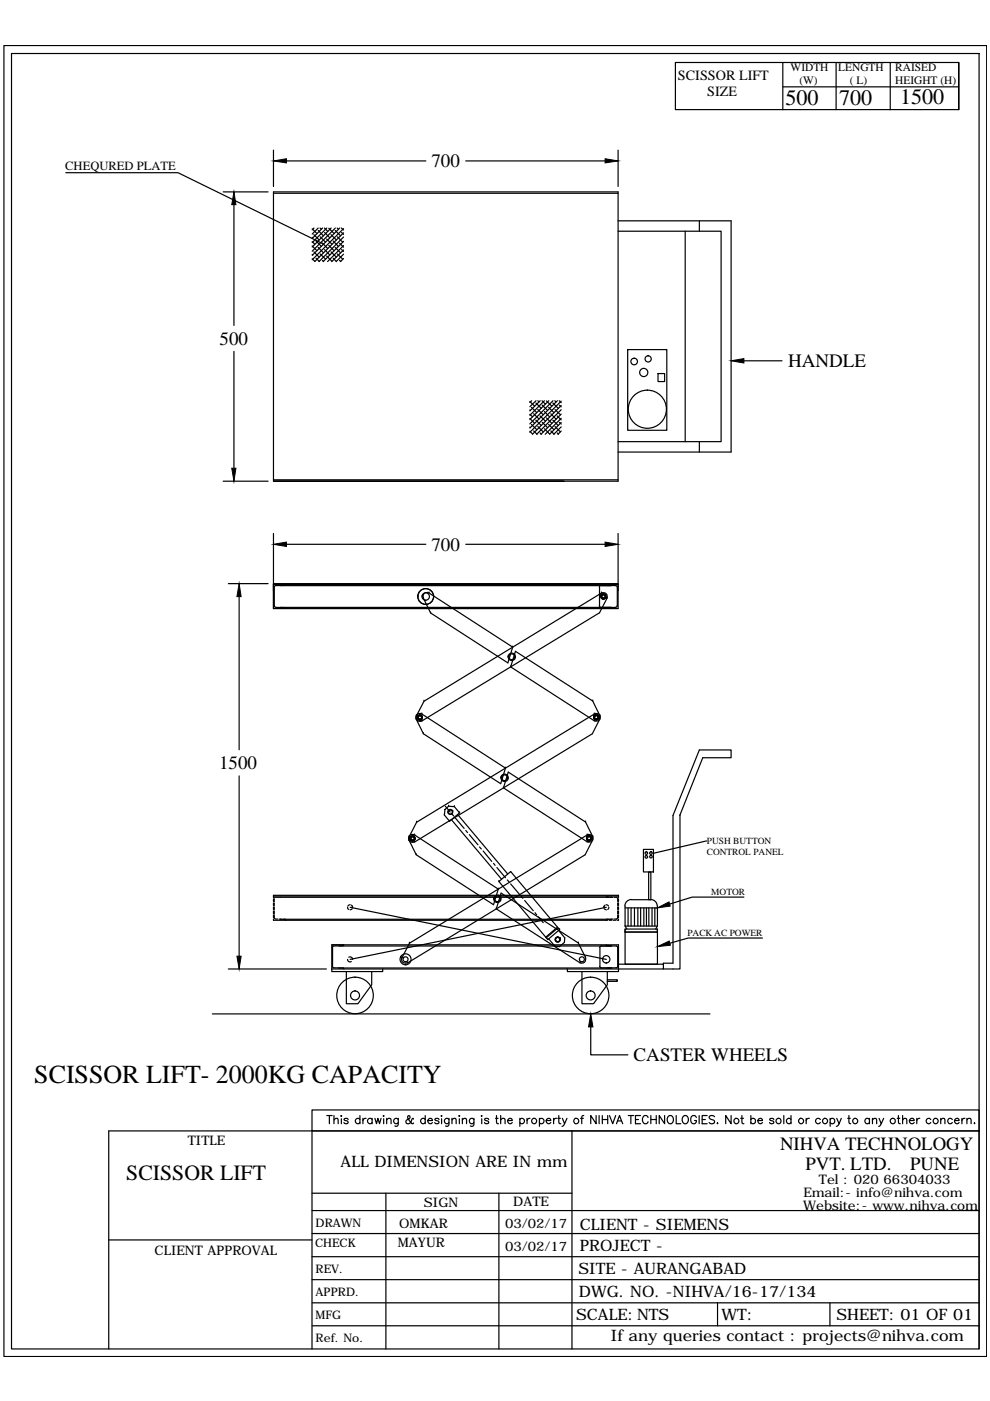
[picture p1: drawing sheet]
<svg xmlns="http://www.w3.org/2000/svg" width="210mm" height="297mm" viewBox="0 0 210 297" stroke-linecap="round" stroke-linejoin="round" font-family="sans-serif">
<!-- layer: 0 -->
<g fill="none" stroke="#000" stroke-width=".25">
<path d="M.8 9.7h208.4v277.9h-208.4zM2.4 11.3h205.2v274.7h-205.2zM166 13.3h-22.8v9.9h22.8M166 13.3v9.9M166 18.4h37.3M166 13.3h37.3M177.3 13.3v9.9M188.8 13.3v9.9M14 36.6h23.7l30.7 15M58 31.8v7.7M60.7 34.1h29.6M98.7 34.1h29.6"/>
<path d="M131 31.8v7.7M166 23.2h37.3M203.3 23.2v-9.9v9.9M47.3 40.7h9.5M49.6 43.4v25.6M58 41h73M66.2 54.9l.5 .5M66.2 53.9l.1 .2M66.2 52.2l1 1M66.2 51.2l.5 .6M66.2 50.3l.1 .1M66.2 48.5l1 1"/>
<path d="M66.5 53.4l1.2 1.1M66.5 49.7l1.2 1.2M66.6 48.3l-.4 .4M67 54.7l.7 .8M67 51.1l1.1 1.1M67.5 48.3l-1.3 1.3M67.5 52.5l1.1 1.1M67.5 48.9l1.1 1.1M67.8 48.3l.3 .3M67.9 53.8l1.1 1.1M67.9 50.2l1.1 1.2M68.4 55.2l.2 .3"/>
<path d="M68.4 51.6l1.1 1.1M68.4 48.3l-2.2 2.2M68.8 48.3l.7 .8M68.8 52.9l1.1 1.2M68.8 49.3l1.1 1.1M69.2 54.3l1.2 1.1M69.2 50.7l1.2 1.1M69.3 48.3l-3.1 3.1M69.7 52l1.2 1.2M69.7 48.4l1.2 1.1M70.2 53.4l1.1 1.1M70.2 49.7l1.1 1.2"/>
<path d="M70.2 48.3l-4 4.1M70.6 51.1l1.1 1.1M71.1 52.5l1.1 1.1M71.1 48.9l1.1 1.1M71.1 48.3l-4.9 5M71.5 48.3l.2 .3M71.5 53.8l1.2 1.1M71.5 50.2l1.2 1.2M72 55.2l.2 .3M72 51.6l.8 .8M72 48.3l-5.8 5.8M72.4 48.3l.4 .5"/>
<path d="M72.4 52.9l.4 .4M72.4 49.3l.4 .4M72.8 48.5l-6.6 6.6M72.8 49.4l-6.1 6.1M72.8 50.2l-5.2 5.3M72.8 51.2l-4.3 4.3M72.8 52.1l-3.3 3.4M72.8 53l-2.5 2.5M72.8 53.9l-1.5 1.6-.7-.8M72.8 54.8l-.6 .7M131 49h21.9v44.6h-21.9M131 46.8h24v49h-24"/>
<path d="M145.3 49v44.6M148.3 46.8v2.2M49.6 74.5v24.8M133.1 74.1h8.3v17.1h-8.3zM139.5 79.2h1.4v1.7h-1.4zM157.7 76.5h8.1M112.3 91.4l.6 .6M112.3 90.6l.2 .1M112.3 88.7l1.1 1M112.3 87.8l.6 .6M112.3 86.9l.2 .1M112.3 85.1l1.1 1"/>
<path d="M112.7 90l1.1 1.1M112.7 86.4l1.1 1.1M112.7 85l-.4 .3M113.1 91.4l.8 .7M113.1 87.7l1.2 1.2M113.6 89.1l1.2 1.1M113.6 85.4l1.2 1.2M113.7 85l-1.4 1.2M114 90.4l1.2 1.2M114 86.8l1.2 1.1M114 85l.3 .2M114.5 91.8l.3 .3"/>
<path d="M114.5 88.2l1.1 1.1M114.5 85l-2.2 2.1M114.9 85l.7 .7M115 89.5l1.1 1.2M115 85.9l1.1 1.1M115.4 85l-3.1 3.1M115.4 90.9l1.1 1.1M115.4 87.2l1.1 1.2M115.9 88.6l1.1 1.1M115.9 85l1.1 1.1M116.3 90l1.2 1.1M116.3 86.4l1.2 1.1"/>
<path d="M116.4 85l-4.1 3.9M116.8 91.4l.7 .7M116.8 87.7l1.1 1.2M117.2 89.1l1.1 1.1M117.2 85.4l1.1 1.2M117.2 85l-4.9 4.9M117.6 85l.3 .2M117.7 90.4l1.1 1.2M117.7 86.8l1.1 1.1M118.1 91.8l.3 .3M118.1 88.2l.9 .8M118.2 85l-5.9 5.8"/>
<path d="M118.6 85l.4 .4M118.6 89.5l.4 .4M118.6 85.9l.4 .4M119 85l-6.7 6.7M119 86l-6.1 6.1M119 86.9l-5.2 5.2M119 87.8l-4.3 4.3M119 88.7l-3.4 3.4M119 89.6l-2.5 2.5M119 90.5l-1.6 1.6M119 91.4l-.7 .7M148.3 93.6v2.2"/>
<path d="M47.3 102h9.5M58 102v-61.3h73v61.3h-73h61.5M58 113.1v15.9h73v-15.9M58 101.7h73M60.7 115.4h29.6M98.7 115.4h29.6M48.4 123.7h8.4M50.7 126.5v32.5M58 123.9h73M58 123.7h73M58.4 124.2l-.2 .3v4l.2 .2M58.4 128.8l2.1 .1"/>
<path d="M59.4 128.8h70.2M59.4 124.2h70.2M60.4 124.1l-2 .1M60.5 124l-.1 .1M60.6 123.9v.1M60.6 128.9v.1M88.6 126.5h.1M89.5 126.5h.1M89.8 126.8h.1M90.9 125.7a.83 .83 0 0 0-.9 .1 .83 .83 0 0 0-.2 1M91 125.7l17.7 11.5-1 3.3-16.4-10.5-1.5-3.2M91 125.7h.1"/>
<path d="M91.3 130h.1M107.7 139.3h.1M107.9 139.3h.1M108.7 137.2h.1M127.1 128.4l.3 .4M127.1 124.5v3.9M127.4 124.1l-.3 .4M127.5 126.3h.1M127.5 125.7l-37.6 23-1.6 3.1M127.5 125.7h.1M127.5 125.7a.83 .83 0 0 1 1 .2 .83 .83 0 0 1 .2 1M127.6 126.3h.1"/>
<path d="M128.5 123.9l.1 .2M128.5 128.9v.1M128.6 124.1l2 .1M128.7 126.9h.1M128.7 126.9l-1.6 3-37.7 23M130.6 124.2l.2 .2M130.6 128.8l-2.1 .1M130.8 128.5l-.2 .2M130.9 124.5v4M88.3 152.5h.1M88.3 151.8h.1M88.3 151.7a.83 .83 0 0 0 .2 1 .83 .83 0 0 0 .9 .2"/>
<path d="M88.5 151.9h.1M88.7 152h.1M89.4 151.4a.83 .83 0 0 0-1 .1 .83 .83 0 0 0-.2 .9M89.4 151.4l17.8 11.5-1 3.3-16.4-10.6-1.5-3.1M89.4 151.4h.1M89.4 152.9h.1M89.8 155.6h.1M89.9 148.7h.1M108.3 141.4h.1M125.7 148.6h.1M125.9 151.9h.1M126 151.4l-37.7 22.9-1.5 3.1"/>
<path d="M126 151.4h.1M126 152.8h.1M126 151.4a.83 .83 0 0 1 1 .1 .83 .83 0 0 1 .1 1M126.1 152h.1M127.2 152.5h.1M127.2 152.5l-1.6 3.1-37.7 22.9M127.2 151.7a.83 .83 0 0 1-.2 1 .83 .83 0 0 1-1 .1M127.2 151.8l-1.5-3.2-16.4-10.5-1 3.3 17.7 11.4M127.2 151.8h.1M50.7 164.5v38.2M86.7 178.1h.1M86.7 177.4a.83 .83 0 0 0 .2 1 .83 .83 0 0 0 1 .1"/>
<path d="M86.8 177.4h.1M87 177.6h.1M87.2 177.6h.1M87.9 177a.83 .83 0 0 0-1 .1 .83 .83 0 0 0-.2 1M87.9 177l17.7 11.5-1 3.3-16.3-10.6-1.6-3.1M87.9 177h.1M87.9 178.5h.1M88.3 174.3h.1M94.2 172.8h.1M94.3 171.6l.8-.7 1.2 .1 1.1 1.3-2.1 1.8-1.1-1.3zM94.4 170.9l1 1.3M95.1 170.9h.1"/>
<path d="M95.3 174.1h.1M95.7 173.8l10.6 12.6M95.8 172.6l.4 .4M95.9 172h.1M96 172h.1M96.3 171h.1M96.5 173.4l1.9 2.2M97 172.7l10.6 12.6M97.4 172.3h.1M98.7 176.1l.4 .4M99.5 177l1.8 2.1M101.7 179.6l.4 .4"/>
<path d="M106.2 164.9h.1M106.4 164.9h.1M106.8 167h.1M107.2 162.9h.1M124.1 174.3h.1M124.4 177.5h.1M124.5 177l-37.7 23-1.6 3M124.5 177h.1M124.5 178.5h.1M124.5 177a.83 .83 0 0 1 1 .1 .83 .83 0 0 1 .1 1M124.6 177.6h.1M125.6 178.1h.1"/>
<path d="M125.6 178.1l-1.5 3.1-37.7 23M125.6 177.4a.83 .83 0 0 1-.1 .9 .83 .83 0 0 1-1 .2M125.7 177.4l-1.6-3.1-16.3-10.6-1 3.3 17.7 11.5M125.7 177.4h.1M144.1 172.9l4.9-12.2h6v-1.7h-6.7l-5.6 13.9v31.3h-2v.2M144.2 172.8v32.6h-3.5M149.8 178.3l-11.2 2.6M58 194.9v.2h70.8M58 190.3v-.5h73.1v.5M58 190.6v.5M58 191.4v.6M58 192.3v.5"/>
<path d="M58 193.1v.6M58 194v.6M58 190.2h72M58 190h73.1M58.2 194v.8l.7 .1M58.2 190.5v.6M58.2 191.4v.6M58.2 192.3v.5M58.2 193.1v.6M59.2 194.9h.5M59.4 194.9h70.3M60.4 194.9l.2 .2"/>
<path d="M73.7 192.4l.2 .4M74.2 191.8l-.5 .3M74.2 192.4l54.4 11M74.5 191.9l.2 .5M74.7 192.7l-.5 .2M74.7 192.4h.1M86.8 200h.1M88.3 181.2h.1M102.4 180.4l1.9 2.2M104.6 183l.4 .5M104.7 190.6h.1M104.8 190.6h.1"/>
<path d="M105.2 192.7h.1M105.4 183.9l1.8 2.2M105.6 188.5h.1M105.8 186.9l2.5-2.1 10.3 12.3-2.5 2.1zM105.8 186.9h.1M107.6 186.6l.3 .4M108.3 187.4l1.8 2.2M110.5 190l.4 .5M111.2 190.9l1.9 2.2M113.4 193.5l.4 .5M114.2 194.4l1 1.2M116.1 199.2h.1"/>
<path d="M118.2 196.6l-2.5 2.1M118.3 196.7l-2.5 2.1M118.4 197.3l1.3 1.5v1l-1.1 .9-.9-.1-1.4-1.5M118.6 197.1h.1M118.6 199.1h.1M118.8 199h.1M122.6 199.9h.1M128 192.4h.1M128.1 192.7l.5 .2M128.3 191.9l-.3 .5M128.6 190.1l.5 .1M128.6 191.8l.4 .3"/>
<path d="M128.6 192.4l-54.4 11M128.7 194.9l-.1 .2M129.1 192.4l-.3 .4M129.1 195.1h.6M130 194.9h-.6M130 195.1h.5M130.2 190.2l.7 .1 .1 .8M131 194l-.1 .8-.7 .1M131 191.4v.6M131 192.3v.5M131 193.1v.6M131.1 190.6v.5"/>
<path d="M131.1 191.4v.6M131.1 192.3v.5M131.1 193.1v.6M131.1 194v.6M131.1 194.9v.2h-.3M132.5 197v7.4h6.9v-7.4M132.5 197h6.9v.6h-6.9zM132.5 197.6h6.9M132.5 196.3l.4 .7M132.5 196.3h6.9M132.5 192.5h6.9M133.2 192.5v3.8"/>
<path d="M133.8 192.5v3.8M133.9 190.7a1.38 1.38 0 0 0-1.4 1.4v4.2M133.9 190.8h4.1M134.5 192.5v3.8M135.2 192.5v3.8M135.8 192.5v3.8M136.4 180.1h2.1v4.8h-2.1zM136.5 192.5v3.8M137.1 192.5v3.8M137.5 184.9h.5v5.9h-.5zM137.6 192.5v3.8M138 190.7a1.38 1.38 0 0 1 1.3 1.4"/>
<path d="M138.2 192.5v3.8M138.8 192.5v3.8M139.4 192.1v4.2M139.4 196.3l-.4 .7M157.7 190.2h-10.9l-4.8 1.5M161.7 198.9h-15.8l-3.9 1.1M45 215h105.5M48.4 205.4h20.8M70.3 205.4h60.8M70.3 205.4v-5.1h60.8v5.1M70.3 205.4v.6h10.8v-.6M70.3 200.3l2.6 .1"/>
<path d="M70.5 204.9l.2 .3h2.1M70.5 200.9v4M71.8 205.2h57.9M71.9 200.6h57.8M72.7 205.2l.1 .1M72.8 200.5l-2.1 .1-.2 .3M72.8 200.4l-.1 .1M72.9 205.4h.1M73.4 206v6.8h2.5l2.9-4v-2.8M73.7 203.4a.53 .53 0 0 0 .8 .5M73.9 202.9a.53 .53 0 0 1 .8 .5M84.9 203h.1"/>
<path d="M85.2 203a.83 .83 0 0 0 .2 1 .83 .83 0 0 0 .9 .1M85.2 203h.1M85.5 203.2h.1M86.4 204.2h.1M120.3 205.4v.6h10.8v-.6M122.9 203.6h.1M123 204.1h.1M123.4 206v6.8h2.4l3-4v-2.8M124.1 203a.83 .83 0 0 1-.2 1 .83 .83 0 0 1-.9 .1M124.1 203l-1.5-3.1-16.4-10.5-1 3.3 17.8 11.4M124.1 203h.1M125.3 217.7v5.9h7.8"/>
<path d="M127.2 204.9l.3 .3M127.2 200.9v4M127.5 200.5l-.3 .4M127.8 203.4h.1M128.6 200.4l.1 .1M128.6 200.3v.1M128.7 200.5l2 .1 .3 .3M128.8 207.7h2.1v.4h-2.1M131 200.9l-.1 4.2-.2 .1h-2M131.1 204.4h9.6v1h-9.6M66.2 239.8v46.2M69.3 236.5h1.1"/>
<path d="M69.8 236.5v1.8M70.8 237.4l.4-.3 .4 .1 .1 1.1M70.8 236.5v1.8M72.4 236.5v.2zM72.4 237.2v1.1M73.8 237.4a.5 .5 0 0 0-.4-.3 .5 .5 0 0 0-.5 .3l.8 .3 .1 .3a.5 .5 0 0 1-.4 .3 .5 .5 0 0 1-.5-.3M76.3 237.4a.54 .54 0 0 0-.8-.1 .54 .54 0 0 0 0 .8 .54 .54 0 0 0 .8-.1M76.3 236.5v1.8M76.9 237.1v1.2M77.6 237.1a.58 .58 0 0 0-.7 .5M78.9 237.4a.54 .54 0 0 0-.8-.1 .54 .54 0 0 0 0 .8 .54 .54 0 0 0 .8-.1M78.9 237.1v1.2"/>
<path d="M79.5 237.1l.3 1.2 .3-1.2 .4 1.2 .3-1.2M81.4 236.5v.2zM81.4 237.2v1.1M82 237.4l.4-.3 .4 .1 .1 1.1M82 237.1v1.2M84.4 237.1v1.5l-.3 .2-.4-.1M84.4 237.4a.54 .54 0 0 0-.8-.1 .54 .54 0 0 0 0 .8 .54 .54 0 0 0 .8-.1M87.7 237.3l-.2-.2-.3 .6a.6 .6 0 0 1-.5 .6 .6 .6 0 0 1-.7-.4l.2-.4 .7-.4a.36 .36 0 0 0-.2-.6l-.2 .1a1.45 1.45 0 0 0 .7 1.6l.4 .1 .1-.2M90.2 237.4a.54 .54 0 0 0-.8-.1 .54 .54 0 0 0 0 .8 .54 .54 0 0 0 .8-.1M90.2 236.5v1.8M90.7 237.6h1a.55 .55 0 0 0-.6-.4 .55 .55 0 0 0-.5 .5 .55 .55 0 0 0 .5 .6h.3l.3-.3M93.1 237.4a.51 .51 0 0 0-.9 0l.8 .3 .1 .3a.51 .51 0 0 1-.9 0"/>
<path d="M93.6 236.5v.2zM93.6 237.2v1.1M95.2 237.1v1.3a.45 .45 0 0 1-.7 .3M95.2 237.4a.54 .54 0 0 0-.8-.1 .54 .54 0 0 0 0 .8 .54 .54 0 0 0 .8-.1M95.8 237.4l.5-.3 .3 .1 .1 1.1M95.8 237.1v1.2M97.4 236.5v.2zM97.4 237.2v1.1M98 237.4l.5-.3 .3 .1 .1 1.1M98 237.1v1.2M100.5 237.1v1.3a.47 .47 0 0 1-.8 .3M100.5 237.4a.54 .54 0 0 0-.8-.1 .54 .54 0 0 0 0 .8 .54 .54 0 0 0 .8-.1"/>
<path d="M102.1 236.5v.2zM102.1 237.2v1.1M103.6 237.4a.51 .51 0 0 0-.9 0l.8 .3 .1 .3a.51 .51 0 0 1-.9 0M105.1 237.1h.5M105.3 236.5v1.4l.1 .3 .3 .1M106.2 237.4l.4-.3 .4 .1 .1 1.1M106.2 236.5v1.8M107.6 237.6h1a.55 .55 0 0 0-.6-.4 .55 .55 0 0 0-.5 .5 .55 .55 0 0 0 .6 .6l.5-.3M110.2 237.4a.54 .54 0 0 1 .8-.1 .54 .54 0 0 1 0 .8 .54 .54 0 0 1-.8-.1M110.2 237.1v1.7M111.7 237.1v1.2M112.4 237.1l-.4 .1-.3 .4"/>
<path d="M114.4 237.4a.54 .54 0 0 1 .8-.1 .54 .54 0 0 1 0 .8 .54 .54 0 0 1-.8-.1M114.4 237.1v1.7M115.8 237.6h1a.55 .55 0 0 0-.6-.4 .55 .55 0 0 0-.5 .5 .55 .55 0 0 0 .5 .6l.6-.3M117.4 237.1v1.2M118 237.1a.52 .52 0 0 0-.6 .5M118.3 237.1h.5M118.5 236.5v1.4l.1 .3 .3 .1M119.2 237.1l.5 1.2 .5-1.2M119.7 238.3l-.3 .4-.2 .1M121.3 239.8v46.2M123.1 237.1h.6M123.8 236.5l-.4 .1-.1 .3v1.4"/>
<path d="M126.4 236.5v1.8l-1.1-1.8v1.8M127 236.5v1.8M127.7 236.5v1.8M127.7 237.4h1.1M128.8 236.5v1.8M129.2 236.5l.7 1.8 .6-1.8M130.7 238.3l.6-1.8 .7 1.8M131 237.7h.8M133.2 236.5h1.2M133.8 236.5v1.8M134.7 237.4h.7M135.8 236.5h-1.1v1.8h1.1"/>
<path d="M137.4 236.9a.61 .61 0 0 0-.7-.4 .61 .61 0 0 0-.5 .7 .7 .7 0 0 0 .2 .9 .7 .7 0 0 0 1-.1v-.2M138 237.4h1.1M138 236.5v1.8M139.1 236.5v1.8M140.9 236.5v1.8l-1.1-1.8v1.8M141.6 236.8a.78 .78 0 0 1 1.1 .1 .78 .78 0 0 1-.1 1.1 .78 .78 0 0 1-1.1-.1 .78 .78 0 0 1 .1-1.1zM143.4 236.5v1.8h.9M144.8 236.8a.78 .78 0 0 1 1.1 .1 .78 .78 0 0 1-.1 1.1 .78 .78 0 0 1-1.1-.1 .78 .78 0 0 1 .1-1.1zM147.6 236.9a.61 .61 0 0 0-.7-.4 .61 .61 0 0 0-.4 .7 .68 .68 0 0 0 .1 .9 .68 .68 0 0 0 1-.1v-.4h-.3M148.2 236.5v1.8M148.9 237.4h.6M149.9 236.5h-1v1.8h1"/>
<path d="M151.5 236.8a.63 .63 0 0 0-.6-.3 .63 .63 0 0 0-.5 .4l.3 .4 .6 .2 .2 .5a.74 .74 0 0 1-1.1 0M152 238.2h.2zM155 236.5v1.8l-1.1-1.8v1.8M157 237.1h.6M157.3 236.5v1.4l.1 .3 .3 .1M159.2 237.4a.54 .54 0 0 1 .8-.1 .54 .54 0 0 1 0 .8 .54 .54 0 0 1-.8-.1M159.2 236.5v1.8M160.7 237.6h1a.55 .55 0 0 0-.7-.4 .55 .55 0 0 0-.4 .5 .55 .55 0 0 0 .5 .6l.6-.3M164.1 237.4a.51 .51 0 0 0-.9 0l.8 .3 .1 .3a.51 .51 0 0 1-.9 0M166.2 236.5v1.8M167.7 237.4a.54 .54 0 0 0-.8-.1 .54 .54 0 0 0 0 .8 .54 .54 0 0 0 .8-.1M167.7 236.5v1.8"/>
<path d="M170.9 237.1v1.2M171.6 237.1a.58 .58 0 0 0-.7 .5M173.9 237.4a.56 .56 0 0 0-.8-.1 .56 .56 0 0 0 0 .8 .56 .56 0 0 0 .8-.1M176 237.4a.54 .54 0 0 1 .8-.1 .54 .54 0 0 1 0 .8 .54 .54 0 0 1-.8-.1M176 237.1v1.7M177.4 237.1l.5 1.2 .5-1.2M177.9 238.3l-.3 .4-.3 .1M179.7 237.1h.6M180 236.5v1.4l.1 .3 .3 .1M184.3 237.4a.54 .54 0 0 0-.8-.1 .54 .54 0 0 0 0 .8 .54 .54 0 0 0 .8-.1M184.3 237.1v1.2M185 237.4l.4-.3 .4 .1 .1 1.1"/>
<path d="M185 237.1v1.2M186.4 237.1l.4 1.2 .6-1.2M186.8 238.3l-.3 .4-.2 .1M190.2 237.1h.6M190.5 236.5v1.4l.1 .3 .3 .1M191.4 237.4l.4-.3 .4 .1 .1 1.1M191.4 236.5v1.8M192.8 237.6h1a.57 .57 0 0 0-.7-.4 .57 .57 0 0 0-.4 .7 .57 .57 0 0 0 .8 .4l.3-.3M194.4 237.1v1.2M195 237.1l-.4 .1-.2 .4M197.3 237.4a.54 .54 0 0 0-.8-.1 .54 .54 0 0 0 0 .8 .54 .54 0 0 0 .8-.1M199.5 237.4l.4-.3 .4 .1v1.1"/>
<path d="M199.5 237.1v1.2M201.9 237.4a.54 .54 0 0 0-.8-.1 .54 .54 0 0 0 0 .8 .54 .54 0 0 0 .8-.1M202.4 237.6h1a.55 .55 0 0 0-.7-.4 .55 .55 0 0 0-.4 .5 .55 .55 0 0 0 .5 .6h.3l.3-.3M203.9 237.1v1.2M204.6 237.1l-.4 .1-.3 .4M205 237.4l.4-.3 .4 .1 .1 1.1M205 237.1v1.2M206.5 238.2h.2zM66.2 256.7h141.4M66.2 253h55.1M81.8 253v33M105.8 253v33"/>
<path d="M23.1 262.9h43.1M66.2 271.3h141.4M66.2 266.4h141.4M66.2 261.5h141.4M66.2 276.2h141.4M152.1 276.2v4.9M176 276.2v4.9M23.1 286v-46.2h184.5h-141.4v-4.5h141.4v50.7M66.2 281.1h141.4"/>
<circle cx="134.5" cy="76.6" r=".7"/>
<circle cx="136.5" cy="79" r=".87"/>
<circle cx="137.4" cy="76.1" r=".66"/>
<circle cx="137.3" cy="86.8" r="4"/>
<circle cx="90.3" cy="126.5" r="1.67"/>
<circle cx="90.3" cy="126.5" r=".78"/>
<circle cx="108.5" cy="139.3" r=".61"/>
<circle cx="108.5" cy="139.3" r=".78"/>
<circle cx="127.9" cy="126.5" r=".36"/>
<circle cx="127.9" cy="126.5" r=".53"/>
<circle cx="89" cy="152.1" r=".36"/>
<circle cx="89" cy="152.1" r=".53"/>
<circle cx="126.4" cy="152.1" r=".36"/>
<circle cx="126.4" cy="152.1" r=".53"/>
<circle cx="87.5" cy="177.8" r=".53"/>
<circle cx="87.5" cy="177.8" r=".36"/>
<circle cx="95.5" cy="172.1" r=".44"/>
<circle cx="95.5" cy="172.1" r=".53"/>
<circle cx="107" cy="164.9" r=".61"/>
<circle cx="107" cy="164.9" r=".78"/>
<circle cx="124.9" cy="177.7" r=".53"/>
<circle cx="124.9" cy="177.7" r=".36"/>
<circle cx="105.5" cy="190.6" r=".61"/>
<circle cx="105.5" cy="190.6" r=".78"/>
<circle cx="118.2" cy="199.2" r=".53"/>
<circle cx="118.2" cy="199.2" r=".44"/>
<circle cx="137" cy="180.9" r=".28"/>
<circle cx="137" cy="181.7" r=".28"/>
<circle cx="138" cy="181.6" r=".28"/>
<circle cx="138" cy="180.9" r=".28"/>
<circle cx="75.3" cy="211.1" r="3.9"/>
<circle cx="75.3" cy="211.1" r=".95"/>
<circle cx="86" cy="203.4" r=".53"/>
<circle cx="86" cy="203.4" r="1.16"/>
<circle cx="123.4" cy="203.4" r=".53"/>
<circle cx="125.2" cy="211.1" r="3.9"/>
<circle cx="125.2" cy="211.1" r=".95"/>
<circle cx="128.5" cy="203.4" r=".78"/>
<circle cx="113.2" cy="237.7" r=".56"/>
<circle cx="122.2" cy="237.7" r=".56"/>
<circle cx="156.1" cy="237.7" r=".56"/>
<circle cx="165.1" cy="237.7" r=".56"/>
<circle cx="169.8" cy="237.7" r=".56"/>
<circle cx="174.9" cy="237.7" r=".56"/>
<circle cx="181.3" cy="237.7" r=".56"/>
<circle cx="189.3" cy="237.7" r=".57"/>
<circle cx="198.4" cy="237.7" r=".56"/>
</g>
<g fill="#000" stroke="#000" stroke-width=".21">
<path d="M58 34.1l2.7-.4v.8zM128.3 33.7l2.7 .4-2.7 .4zM49.6 40.7l.4 2.7h-.9zM68.4 51.6l.1 .1zM155 76.5l2.7-.5v1zM49.1 99.3h.9l-.4 2.7zM58 115.4l2.7-.5v1zM128.3 114.9l2.7 .5-2.7 .5zM50.7 123.7l.4 2.8h-.9zM139.4 192.5l2.4-1.3 .3 .9zM50.2 202.7h.9l-.4 2.7zM125.3 215l.4 2.7h-.9z"/>
<path d="M139.4 200.7l2.5-1.2 .2 .9z"/>
</g>
<text font-size="5.5" x="7.3" y="229.6">SCISSOR LIFT- 2000KG CAPACITY</text>
<g font-size="4.7">
<text x="166.5" y="22.2">500</text>
<text x="177.9" y="22.3">700</text>
<text x="190.8" y="22.1">1500</text>
</g>
<text font-size="4.6" x="26.8" y="250.2">SCISSOR LIFT</text>
<g font-size="4">
<text x="91.5" y="35.4">700</text>
<text x="46.6" y="73.1">500</text>
<text x="167.1" y="77.9">HANDLE</text>
<text x="91.5" y="116.8">700</text>
<text x="46.5" y="163.1">1500</text>
<text x="134.4" y="225">CASTER WHEELS</text>
<text x="165.4" y="243.9">NIHVA TECHNOLOGY</text>
<text x="170.8" y="248.1">PVT. LTD.</text>
<text x="193" y="248.1">PUNE</text>
</g>
<g font-size="3.3">
<text x="72.2" y="247.4">ALL DIMENSION ARE IN mm</text>
<text x="122.9" y="260.7">CLIENT - SIEMENS</text>
<text x="122.9" y="265.2">PROJECT -</text>
<text x="122.6" y="270.1">SITE - AURANGABAD</text>
<text x="122.8" y="275">DWG. NO. -NIHVA/16-17/134</text>
<text x="122.2" y="279.9">SCALE:NTS</text>
<text x="153" y="279.8">WT:</text>
<text x="177.4" y="279.9">SHEET: 01 OF 01</text>
<text x="129.5" y="284.4">If any queries contact : projects@nihva.com</text>
</g>
<g font-size="3">
<text x="143.7" y="17">SCISSOR LIFT</text>
<text x="149.9" y="20.4">SIZE</text>
</g>
<g font-size="2.8">
<text x="39.8" y="242.8">TITLE</text>
<text x="173.6" y="251">Tel : 020 66304033</text>
<text x="89.9" y="255.9">SIGN</text>
<text x="108.8" y="255.7">DATE</text>
<text x="170.3" y="256.5">Website:- www.nihva.com</text>
<text x="170.3" y="253.7">Email:- info@nihva.com</text>
<text x="84.7" y="260.3">OMKAR</text>
<text x="107.1" y="260.3">03/02/17</text>
<text x="32.8" y="266.1">CLIENT APPROVAL</text>
<text x="84.4" y="264.5">MAYUR</text>
<text x="107.1" y="265.1">03/02/17</text>
</g>
<text font-size="2.7" x="13.8" y="36.1">CHEQURED PLATE</text>
<g font-size="2.5">
<text x="66.9" y="260.1">DRAWN</text>
<text x="66.8" y="264.5">CHECK</text>
<text x="66.9" y="269.9">REV.</text>
<text x="66.9" y="274.8">APPRD.</text>
<text x="66.9" y="279.7">MFG</text>
<text x="66.9" y="284.6">Ref. No.</text>
</g>
<g font-size="2.4">
<text x="167.6" y="15.1">WIDTH</text>
<text x="169.5" y="17.9">(W)</text>
<text x="177.7" y="15.1">LENGTH</text>
<text x="180.2" y="17.9">( L)</text>
<text x="189.8" y="15.1">RAISED</text>
<text x="189.8" y="17.9">HEIGHT (H)</text>
</g>
<g font-size="2">
<text x="149.9" y="178.9">PUSH BUTTON</text>
<text x="149.8" y="181.2">CONTROL PANEL</text>
<text x="150.8" y="189.7">MOTOR</text>
<text x="145.7" y="198.4">PACK AC POWER</text>
</g>
</svg>
